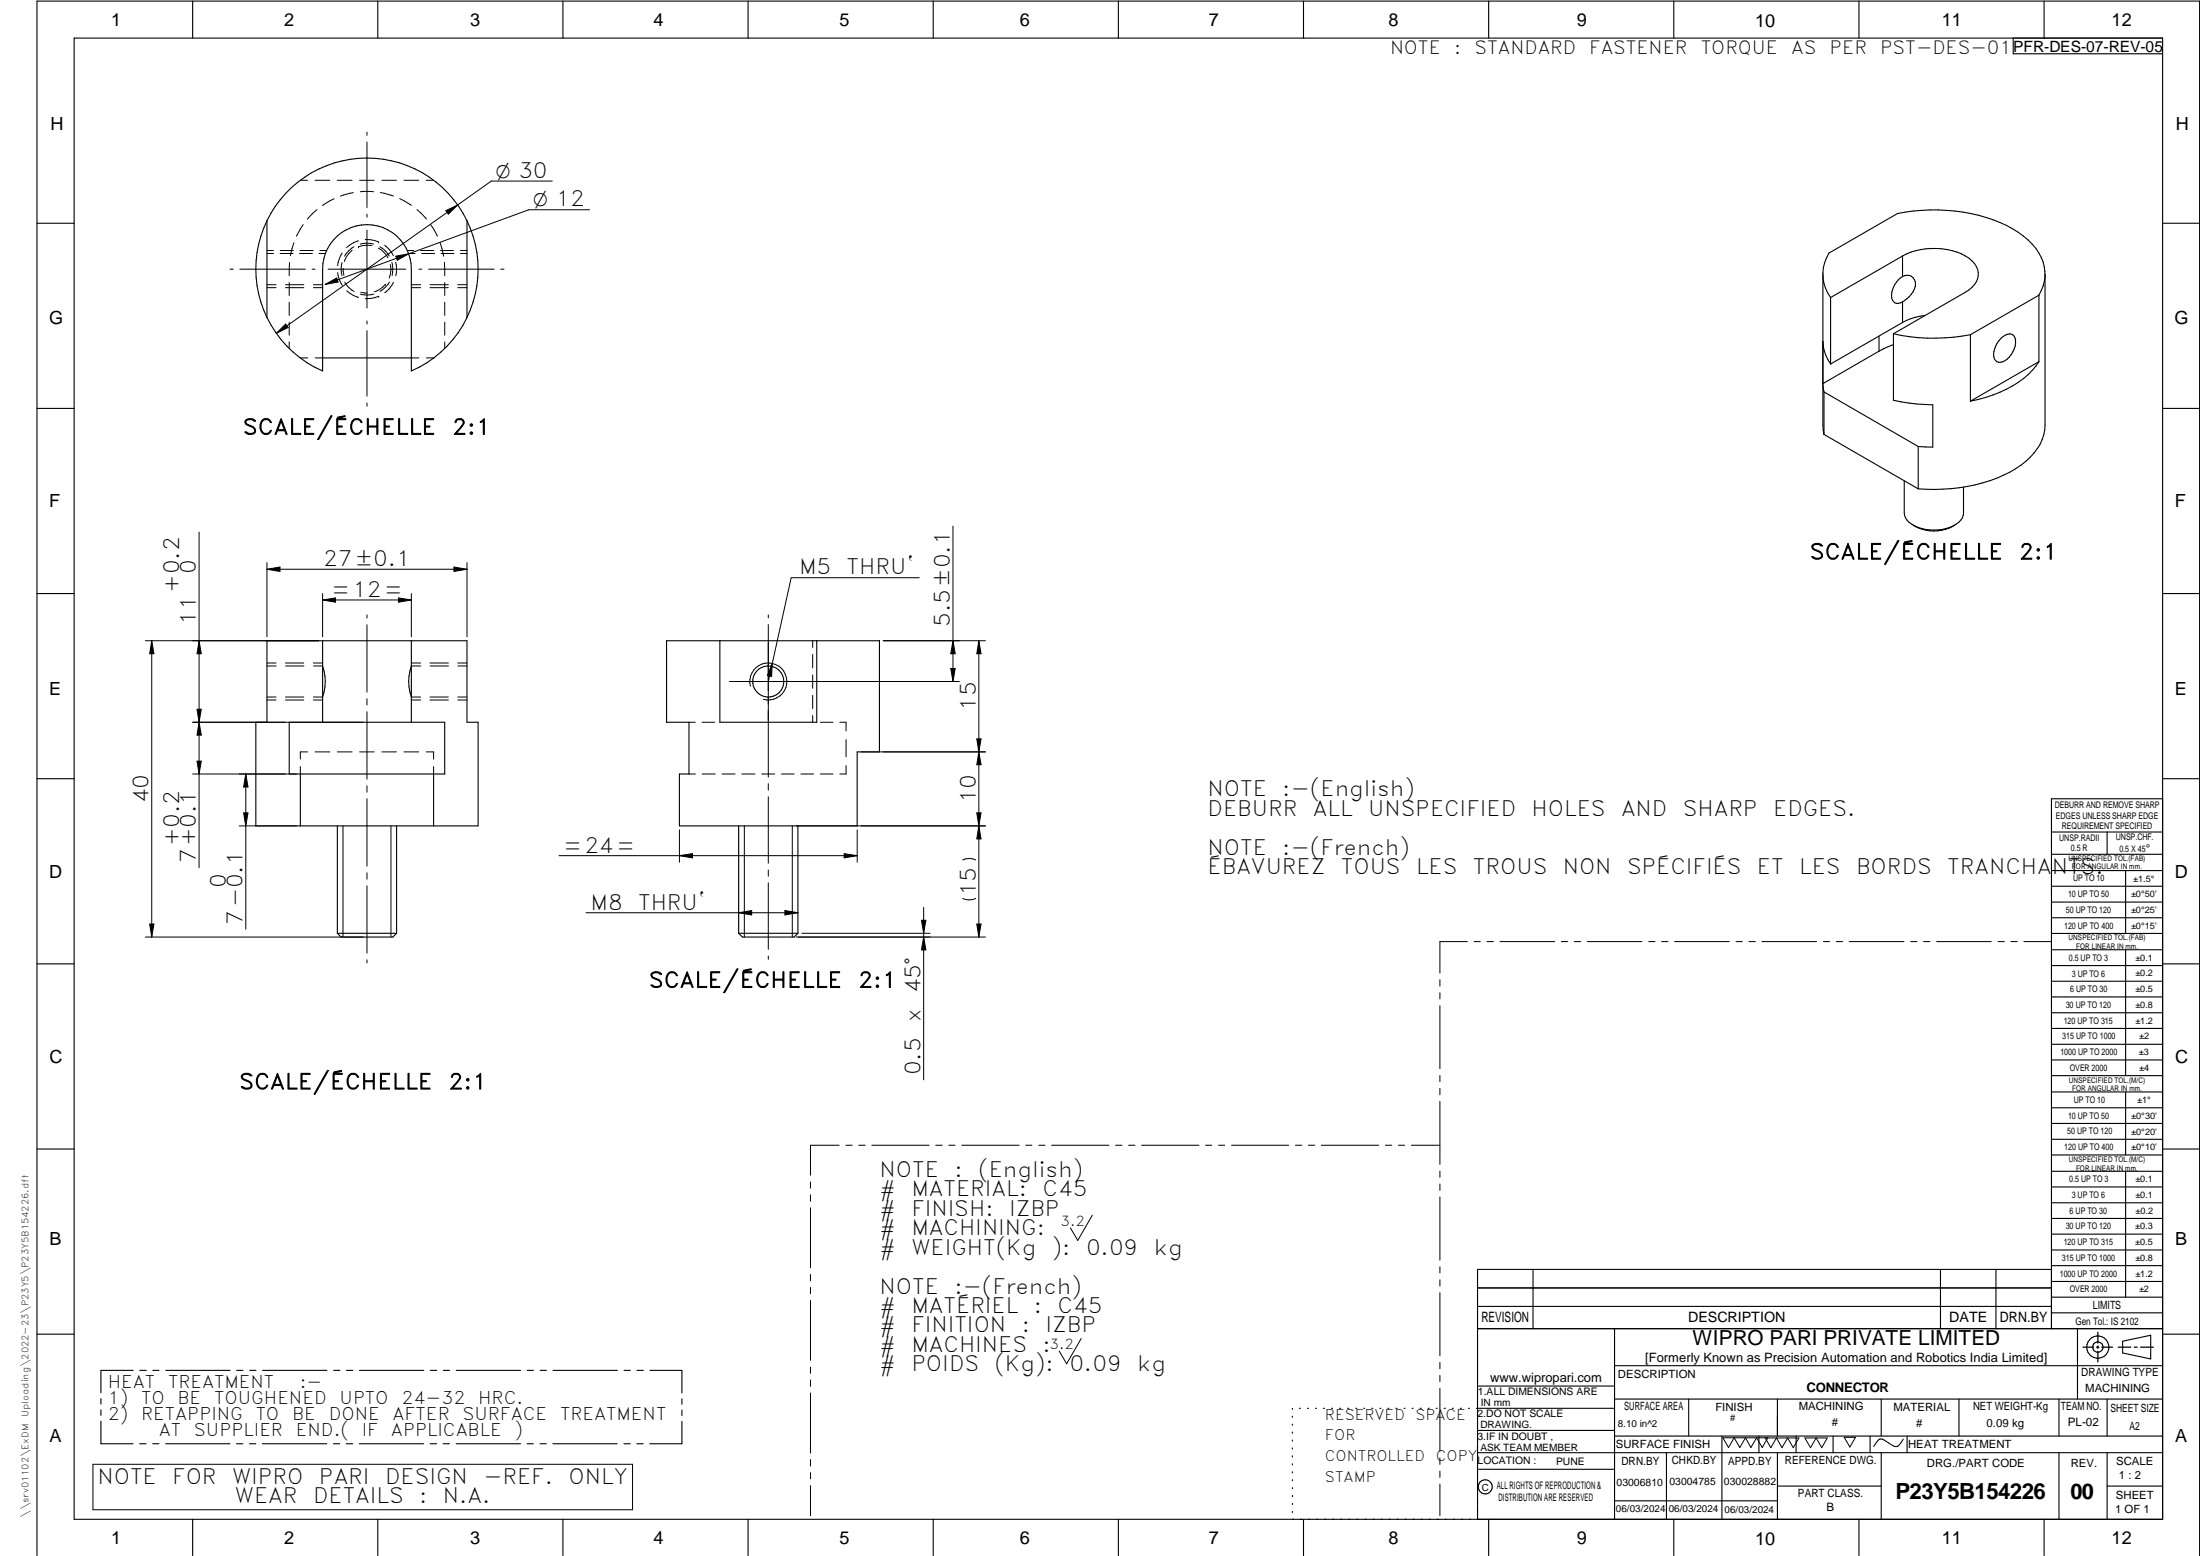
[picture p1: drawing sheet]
<svg xmlns="http://www.w3.org/2000/svg" width="594mm" height="420mm" viewBox="0 0 594 420" stroke-linecap="round" stroke-linejoin="round" font-family="sans-serif">
<g fill="none" stroke="#000" stroke-width=".3">
<path d="M20 10.3h564v400h-564zM52 .3v10M102 .3v10M152 .3v10M202 .3v10M252 .3v10M302 .3v10M352 .3v10M402 .3v10M452 .3v10M502 .3v10M543.6 10.3v4.2h40.4"/>
<path d="M552 .3v10M72.1 59.6v26.1M72.1 59.6a29.9 29.9 0 0 0 0 26.1M126.1 59.6v26.1M126.1 59.6a29.9 29.9 0 0 1 0 26.1M126.1 59.6a30 30 0 0 0-27-16.9 30 30 0 0 0-27 16.9M10 60.3h10M492.2 74v40.9l.3 2.4M513.8 69.1a18.4 18.4 0 0 1 17.9 .6 4.9 4.9 0 0 1 0 8.6l-20.4 11.8M513.8 69.1l-19.5 11.2M513.8 69.1v5.6M513.8 74.7a6 6 0 0 0-2.8 6.3 1.75 1.75 0 0 0 2.8 .5"/>
<path d="M513.8 74.7a2.39 2.39 0 0 1 2.9 .4 2.39 2.39 0 0 1 .2 3l-1.3 2-1.8 1.4M550.6 79.7v18M550.6 79.7a11.1 11.1 0 0 0-1.8-13.8 30.8 30.8 0 0 0-16.6-8.2 50 50 0 0 0-19.8 0l-18.5 10.6a10.6 10.6 0 0 0 .4 12M550.6 79.7l-18.5 10.7M552.2 74v40.9a12.8 12.8 0 0 1-5.1 9.6 37.8 37.8 0 0 1-22.4 7.6l-6.7-.1M584 60.3h10M72.1 85.7a29.7 29.7 0 0 0 15 14.5v-27.5a12 12 0 0 1 12-12 12 12 0 0 1 12 12v27.5a29.9 29.9 0 0 0 15-14.5M87.1 96.6h24M492.2 92.2a10.6 10.6 0 0 0 2.1 6.1M494.3 80.3v18M507.4 90.8v4M507.4 94.8l-15.2 8.8 .3 2.2"/>
<path d="M511.3 90.1v18l6.3 1 4.3 .2v11.4l-3.9-.1M511.3 93l-3.9 1.8M511.3 90.1a50.2 50.2 0 0 0 20.8 .3M513.8 81.5v5.6M513.8 87.1l-19.5 11.2M519.8 85.2l-1.3 .2a14.7 14.7 0 0 0-4.7 1.7M532.1 90.4v17.9M540.4 91.3a2.59 2.59 0 0 1 3.2-.8 4.4 4.4 0 0 1-.5 5.3 3.5 3.5 0 0 1-3.9 1.9 2.85 2.85 0 0 1-.6-3.6 6.5 6.5 0 0 1 1.8-2.8zM550.6 97.7l-18.5 10.6M550.6 97.7a25.1 25.1 0 0 1-14.4 9.6l-4.1 1M10 110.3h10M492.5 117.3l25.5 14.7"/>
<path d="M492.5 105.8l25.5 14.8M492.5 105.8v11.5M584 110.3h10M514.2 129.8v8.7a4.2 4.2 0 0 0 2.8 3.5 11.9 11.9 0 0 0 11.9-1 3.1 3.1 0 0 0 1.3-2.5v-7M518 120.6v11.4M516.6 141.8a10.7 10.7 0 0 0 11.3 0M10 160.3h10M72.1 173h54v22h3v28h-60v-28h3zM87.1 173v22M87.1 179.8a12.6 12.6 0 0 1 0 8.4M111.1 173v22M111.1 179.8a12.6 12.6 0 0 0 0 8.4"/>
<path d="M180 173h57.5v30h-6v20h-48v-14h2.5v-14h-6zM194.4 173v22h26.1v-22M584 160.3h10M78.1 195h42v14h-42zM10 210.3h10M81.1 209v14M117.1 209v14M584 215.7h-30v143.1M584 210.3h10M91.1 223v29M107.1 223v29M199.5 223v29"/>
<path d="M215.5 223v29M554 224.7h30M554 230.7h30M554 235.1h30M554 239.3h30M569 224.7v6M574 235.1v17M91.1 252h16M91.1 252l1 1h14l1-1M199.5 252l1 1h14l1-1M199.5 252h16M554 243.6h30"/>
<path d="M554 247.8h30M554 252.1h30M554 256.5h30M574 256.5v33.9M10 260.3h10M554 260.7h30M554 265h30M554 269.2h30M554 273.5h30M554 277.7h30M584 260.3h10M554 282h30"/>
<path d="M554 286.2h30M554 290.4h30M554 294.9h30M554 299.1h30M574 294.9v17M10 310.3h10M554 303.4h30M554 307.6h30M554 311.9h30M554 316.3h30M574 316.3v34M584 310.3h10"/>
<path d="M554 320.5h30M554 324.8h30M554 329h30M554 333.2h30M554 337.5h30M399 358.8h185M399 352.8h155M399 347.8h155M414 342.8v16M436 358.8v51.5M524 342.8v16M539 342.8v16"/>
<path d="M554 341.8h30M554 346h30M554 350.3h30M554 354.5h30M554 342.8h-155v67.5M561 358.8v19M10 360.3h10M27.3 377.7v1.4M36 370h-8.7v6.1M37.8 370h1.7M41.3 370h1.7M44.8 370h17.3"/>
<path d="M63.9 370h1.7M67.4 370h1.7M70.9 370h17.4M90.1 370h1.7M93.5 370h1.8M97.1 370h17.3M116.2 370h1.7M119.7 370h1.7M123.2 370h17.4M142.4 370h1.7M145.9 370h1.7M149.3 370h17.4"/>
<path d="M168.5 370h1.7M172 370h1.7M175.5 370h8.6v6.1M184.1 377.7v1.5M399 374.3h37M436 368.8h148M436 377.8h148M456 377.8v10M480 377.8v10M508 377.8v10M529 377.8v10M556 377.8v10"/>
<path d="M569 377.8v10M573.2 362.2l7.6-1.6v6.3l-7.6-1.6zM584 360.3h10M27.3 380.7v1.5M27.3 383.8v6h8.6M37.7 389.8h1.7M41.2 389.8h1.7M44.7 389.8h17.4M63.9 389.8h1.7M67.4 389.8h1.7M70.9 389.8h17.3M90 389.8h1.7"/>
<path d="M93.5 389.8h1.7M97 389.8h17.4M116.2 389.8h1.7M119.7 389.8h1.7M123.2 389.8h17.3M142.3 389.8h1.7M145.8 389.8h1.7M149.3 389.8h17.4M168.5 389.8h1.7M172 389.8h1.7M184.1 383.8v6h-8.6M184.1 380.7v1.5"/>
<path d="M349 380.3v.3M349 382.4v.3M349 384.6v.3M349 386.7v.3M349 388.8v.3M349 391v.3M349 393.1v.3M349 395.3v.3M349 397.4v.3M349 399.5v.3M350.9 380.3h.2M353.1 380.3h.2"/>
<path d="M355.2 380.3h.3M357.4 380.3h.3M359.6 380.3h.3M361.7 380.3h.3M363.9 380.3h.3M366.1 380.3h.3M368.3 380.3h.2M370.4 380.3h.3M372.6 380.3h.3M374.8 380.3h.3M376.9 380.3h.4M379.1 380.3h.3"/>
<path d="M381.3 380.3h.3M383.4 380.3h.4M385.6 380.3h.3M387.8 380.3h.3M390 380.3h.3M392.2 380.3h.3M394.3 380.3h.3M396.5 380.3h.3M398.7 380.3h37.3M399 386.2h37M399 396.7h37M436 387.8h148"/>
<path d="M450 392.3v18M465 387.8v22.5M475 387.8v4.5M480 392.3v18M485 387.8v4.5M495 387.8v4.5M505 387.8v4.5M508 392.3v18M515 387.8v4.5M556 392.3v18M569 392.3v18M584 392.3h-185"/>
<path d="M52 410.3v9.7M102 410.3v9.7M152 410.3v9.7M202 410.3v9.7M252 410.3v9.7M302 410.3v9.7M349 401.7v.3M349 403.8v.4M349 406v.3M349 408.1v.3M352 410.3v9.7M402 410.3v9.7"/>
<path d="M436 405.3h44M452 410.3v9.7M480 401.3h28M502 410.3v9.7M552 410.3v9.7M569 401.3h15M10 420v-419.7h584v419.7"/>
<circle cx="207.5" cy="184" r="4.2"/>
<circle cx="566.5" cy="363.8" r="2.99"/>
<circle cx="566.5" cy="363.7" r="1.41"/>
<circle cx="401.1" cy="401.5" r="1.9"/>
</g>
<path d="M566.5 359.7v3M562.5 363.8h2.9M566.1 363.8h.7M566.5 363.4v.7M566.5 364.9v2.8M567.6 363.8h2.9M572 363.8h3.4M576.3 363.8h.8M578 363.8h3.5" fill="none" stroke="#000" stroke-width=".34"/>
<g fill="none" stroke="#000" stroke-width=".27">
<path d="M99.1 35.7v.8M99.1 38.4v17.6M81.1 48.7h2M85.1 48.7h4M85.6 56.6l-2.6 2.6M90.2 53.7l-3.1 1.8M91.1 48.7h4M95.4 52l-3.5 1M97.1 48.7h3.9M99.1 57.8v.9M100.9 51.8h-3.6M102.7 52l3.5 .9"/>
<path d="M103.1 48.7h4M107.9 53.6l3.2 1.9M109.1 48.7h4M112.6 56.6l2.5 2.5M115.1 48.7h2M120.4 56.9l3.2-1.6-2.5 2.5zM149.1 48.9h-16.4l-58.1 41.1M159.2 56.6h-16.4l-32.4 11.9M62.1 72.7h.9M64.8 72.7h17.7M72.1 67.6h1.7M72.1 77.7h2.4"/>
<path d="M72.1 68.5h1.8M72.1 76.9h2.4M75.6 68.5h3.5M75.7 67.6h3.5M77.1 77.7h4.9M77.1 76.9h4.9M78.1 76.3v3.5M78.2 70.9l-.1 3.6M79.4 65.5l-1 3.5M80.9 68.5h3.5M81 67.6h3.6M81.9 60.7l-1.8 3.1"/>
<path d="M84.3 72.7h.8M84.6 77.7h2.5M84.6 76.9h2.5M86.1 68.5h1.7M86.4 67.6h1.8M87.8 76.8l3.1-1.7 .4 1.1zM88.6 72.7h21M91.2 73.6a7.5 7.5 0 0 0 1.2 3.4M92.4 70.9a6.3 6.3 0 0 0 0 3.6M92.4 68.3a7.7 7.7 0 0 0-1.2 3.5M92.7 72.5l.2 1.8M93.1 76.2a6.4 6.4 0 0 0 2.5 2.5"/>
<path d="M93.6 78.5a7.3 7.3 0 0 0 3.2 1.8M95.1 67.6a6.1 6.1 0 0 0-2.1 3M95.6 66.6a6.9 6.9 0 0 0-2.6 2.6M96.8 65a7.6 7.6 0 0 0-3.2 1.8M96.8 66.6h.1M97.3 65.9a6.5 6.5 0 0 1 3.6 0M97.3 79.4a6.5 6.5 0 0 0 3.6 0M97.4 78.9l1.8 .2M98.6 64.7a8.1 8.1 0 0 1 3.6 .6M99.1 62.1v21.1M100.4 66.3a6.4 6.4 0 0 0-3.6 .3M102.2 67a6.3 6.3 0 0 1 2.6 2.6"/>
<path d="M102.2 65.3h.1M102.6 66.6a6.4 6.4 0 0 1 2.5 2.5M103.9 66.3a7.1 7.1 0 0 1 2.3 2.7M104.1 76.8a6 6 0 0 1-3 2M104.1 76.8h.1M105.1 76.2a6.9 6.9 0 0 1-2.5 2.5M105.4 71.4a5.7 5.7 0 0 1-.3 3.7M105.8 70.9a6.9 6.9 0 0 1 .1 3.5M106.2 76.2a6.8 6.8 0 0 1-2.3 2.8M106.8 70.8a7.2 7.2 0 0 1 .1 3.7M106.9 69.2l3.5-.7-3.1 1.8zM110 67.6h1.8"/>
<path d="M110.4 68.5h1.7M110.4 68.5l-22.6 8.3M111.1 76.9h2.5M111.1 77.7h2.5M113.1 72.7h.8M113.6 67.6h3.5M113.9 68.5h3.4M115.7 72.7h17.7M116.1 76.9h5M116.1 77.7h5M116.3 60.6l1.8 3.2M118.8 65.5l1 3.4"/>
<path d="M118.9 67.6h3.6M119.1 68.5h3.5M119.8 68.9h.1M120 70.8l.1 3.7M120.1 76.3v3.5M123.6 76.9h2.5M123.6 77.7h2.5M124.3 67.6h1.8M124.4 68.5h1.7M135.2 72.7h.9M74.6 90l2.5-2.5 .7 .9zM78.1 81.6v3.6"/>
<path d="M78.1 87v3.5M78.1 92.3v1.8M81.1 96.6h2M85.1 96.6h2M99.1 86.7v.8M99.1 89.3v17.7M102.2 80a8.1 8.1 0 0 1-3.5 .6M102.3 80h.1M111.1 96.6h2M115.1 96.6h2M120.1 81.6v3.6M120.1 87v3.5"/>
<path d="M120.1 92.3v1.8M99.1 108.8v.9M53.8 143.7v90.6M72.1 153.7l3.5-.6v1.2zM72.1 151.9v20.1M72.1 153.7h54M122.6 153.1l3.5 .6-3.5 .6zM126.1 151.9v20.1M248.2 156h-34.6l-6.1 28M257.3 142.1v41.9M39.2 173h46.9M41 173v80"/>
<path d="M41 173l.6 3.5h-1.2zM53.8 173l.5 3.5h-1.1zM72.1 179.8h2.5M72.1 179h2.4M77.1 179h4.9M77.1 179.8h5M84.6 179h2.5M84.7 179.8h2.4M87.1 160.3v11.7M87.1 162h24M87.1 162l3.5-.5v1.1zM99.1 166v.9"/>
<path d="M99.1 168.7v18.2M107.6 161.5l3.5 .5-3.5 .6zM111.1 179h2.5M111.1 160.3v11.7M111.1 179.8h2.5M116.1 179h5M116.2 179.8h4.9M123.6 179h2.5M123.6 179.8h2.5M207.5 166v.8M207.5 168.7v41.1M208.5 179.2l-.1 3.5-1.2-.3z"/>
<path d="M219.4 173v1.8M219.4 176.7v3.6M238.5 173h27.6M257.3 173l.6 3.5h-1.2zM264.3 173l.6 3.5h-1.1zM264.3 173v80M52 195h46M53.2 191.5h1.1l-.5 3.5zM53.8 195l.5 3.5h-1.1zM72.1 188.2h2.4M72.1 189h2.4M77.1 188.2h4.9"/>
<path d="M77.1 189h4.9M84.6 188.2h2.5M84.6 189h2.5M99.1 188.7v1.7M99.1 192.2v18.2M111.1 188.2h2.5M111.1 189h2.5M116.1 188.2h5M116.1 189h5M123.6 188.2h2.5M123.6 189h2.5M186 195h1.7"/>
<path d="M189.6 195h3.4M197 184h62.1M202.6 185.3a5 5 0 0 1 4.5-6.3 5 5 0 0 1 5.4 5.5 5 5 0 0 1-6.3 4.3M219.4 182.2v3.6M219.4 187.7v3.6M219.4 193.2v1.8M221.5 195h3.5M226.8 195h1.7v2.4M228.5 199.7v4.6M256.7 180.5h1.2l-.6 3.5zM263.8 199.5h1.1l-.6 3.5zM52 209h28"/>
<path d="M53.2 205.5h1.1l-.5 3.5zM65.8 219.5h1.2l-.6 3.5zM66.4 209v41.9M66.4 209l.6 3.5h-1.2zM81.1 207v2M83.1 203h-2v2M85.1 203h4M91.1 203h4M97.1 203h3.9M99.1 212.2v1.7M99.1 215.7v18.2M103.1 203h4"/>
<path d="M109.1 203h4M115.1 203h2v2M117.1 207v2M186 209h1.8M189.6 209h3.6M195 209h3.5M200.3 209h3.6M205.7 209h3.5M207.5 211.6v1.8M207.5 215.1v18M211 209h3.5M216.3 209h3.4"/>
<path d="M221.5 209h3.5M228.5 206.7v2.3h-1.7M232.5 203h33.6M263.8 219.5h1.1l-.6 3.5zM264.3 203l.6 3.5h-1.1zM64.6 223h15.4M92.6 223v30M99.1 235.7v1.7M99.1 239.2v18.2M105.6 223v30M151 231.1h80.5M183.5 224.1v8.7"/>
<path d="M183.5 231.1l3.5-.6v1.1zM201 223v30M207.5 234.9v1.7M207.5 238.4v17.9M213.9 223v30M215 223h51.1M228 230.5l3.5 .6-3.5 .5zM231.5 224.1v8.7M263.5 232.2a4.2 4.2 0 0 0-3.5 0M264.3 223l.6 3.5h-1.1zM39.2 253h58.8M40.4 249.5h1.2l-.6 3.5z"/>
<path d="M99.1 259.2v.8M158.2 246.5h57.3M199.5 246.5l3.5-.6v1.2zM207.5 258.1v.9M212 245.9l3.5 .6-3.5 .6zM215 253h51.1M216.5 252h34.7M248.8 248.5h1.2l-.6 3.5zM249.4 253l.6 3.5h-1.2zM249.4 245v46.6M263.5 242.6a4.2 4.2 0 0 1-3.5 0M263.8 249.5h1.1l-.6 3.5z"/>
<path d="M396.2 254.3h-7.4v8.5M398.1 254.3h1.6M401.5 254.3h1.8M405 254.3h14.8M421.6 254.3h1.7M425.1 254.3h1.7M428.6 254.3h14.8M445.2 254.3h1.7M448.7 254.3h1.7M452.2 254.3h14.8M468.8 254.3h1.7M472.3 254.3h1.7"/>
<path d="M475.8 254.3h14.8M492.4 254.3h1.7M495.8 254.3h1.8M499.4 254.3h14.7M516 254.3h1.6M519.4 254.3h1.8M522.9 254.3h14.8M539.5 254.3h1.7M543 254.3h1.7M546.5 254.3h7.4M388.8 264.5v1.8M388.8 268.1v1.6"/>
<path d="M388.8 271.6v17M388.8 290.4v1.7M388.8 293.9v1.7M388.8 297.4v17M218.9 319.2v1.6M226.6 309.2h-7.7v8.1M228.4 309.2h1.7M231.9 309.2h1.7M235.4 309.2h15.5M252.7 309.2h1.7M256.2 309.2h1.7M259.7 309.2h15.5"/>
<path d="M277 309.2h1.7M280.5 309.2h1.7M284 309.2h15.5M301.2 309.2h1.8M304.8 309.2h1.7M308.3 309.2h15.5M325.5 309.2h1.7M329.1 309.2h1.6M332.6 309.2h15.4M349.8 309.2h1.7M353.3 309.2h1.7M356.8 309.2h15.5"/>
<path d="M374.1 309.2h1.7M377.6 309.2h1.7M381.1 309.2h7.7M388.8 316.2v1.7M388.8 319.7v1.7M218.9 322.6v1.8M218.9 326.1v16.2M295 328.1l-4 6.8-2-3.3M388.8 323.2v17.1M218.9 344.1v1.8M218.9 347.6v1.7M218.9 351.2v16.1"/>
<path d="M388.8 342.1v1.6M388.8 345.6v1.7M388.8 349v17.1M218.9 369.1v1.7M218.9 372.6v1.8M218.9 376.1v16.2M292 361.4l-4 6.9-2-3.5M388.8 367.9v1.7M388.8 371.4v1.7M388.8 374.9v17M25.1 395.4h145.7v12.3h-145.7zM218.9 394.1v1.8"/>
<path d="M218.9 397.6v1.7M388.8 393.7v1.7M388.8 397.2v1.7M465.2 388.2h12.2l-1.5 2.7-1.6-2.7-1.5 2.7-1.5-2.7-1.5 2.7-1.5-2.7-1.5 2.7zM476.7 388.3h9.1l-1.6 2.6-1.5-2.6-1.5 2.6-1.5-2.6-1.5 2.6zM487.4 388.3h6l-1.5 2.6-1.5-2.6-1.5 2.6zM498 388.1h3.1l-1.6 2.6zM514 388.6l-1.1 1.5a1.2 1.2 0 0 1-1.8 .3l-1.8-1.2a1.55 1.55 0 0 0-1.6-.6 1.55 1.55 0 0 0-1.2 1.1l-.5 .9M218.9 401.2v8.1M388.8 400.7v8.6"/>
</g>
<g fill="#000">
<path d="M120.4 56.9l3.2-1.6-2.5 2.5zM87.8 76.8l3.1-1.7 .4 1.1zM106.9 69.2l3.5-.7-3.1 1.8zM77.1 87.5l.7 .9-3.2 1.6zM72.1 153.7l3.5-.6v1.2zM122.6 153.1l3.5 .6-3.5 .6zM41 173l.6 3.5h-1.2zM53.8 173l.5 3.5h-1.1zM87.1 162l3.5-.5v1.1zM107.6 161.5l3.5 .5-3.5 .6zM257.3 173l.6 3.5h-1.2zM264.3 173l.6 3.5h-1.1z"/>
<path d="M53.8 195l.5 3.5h-1.1zM53.2 191.5h1.1l-.5 3.5zM208.5 179.2l-.1 3.5-1.2-.3zM256.7 180.5h1.2l-.6 3.5zM263.8 199.5h1.1l-.6 3.5zM53.2 205.5h1.1l-.5 3.5zM66.4 209l.6 3.5h-1.2zM65.8 219.5h1.2l-.6 3.5zM264.3 203l.6 3.5h-1.1zM263.8 219.5h1.1l-.6 3.5zM183.5 231.1l3.5-.6v1.1zM228 230.5l3.5 .6-3.5 .5z"/>
<path d="M264.3 223l.6 3.5h-1.1zM40.4 249.5h1.2l-.6 3.5zM199.5 246.5l3.5-.6v1.2zM212 245.9l3.5 .6-3.5 .6zM249.4 253l.6 3.5h-1.2zM248.8 248.5h1.2l-.6 3.5zM263.8 249.5h1.1l-.6 3.5z"/>
</g>
<text font-size="6" x="511.8" y="404.8">P23Y5B154226</text>
<text font-size="5.9" x="559.1" y="404.7">00</text>
<g font-size="5.7">
<text x="65.6" y="117.3">SCALE/ÉCHELLE</text>
<text x="122.1" y="117.3">2:1</text>
<text x="52.9" y="155.1" transform="rotate(-90 52.9 155.1)">0</text>
<text x="87.2" y="152.8">27±0.1</text>
<text x="215.8" y="155.1">M5</text>
<text x="228.6" y="155.1">THRU`</text>
<text x="488.7" y="151">SCALE/ÉCHELLE</text>
<text x="545.2" y="151">2:1</text>
<text x="48.3" y="160.1" transform="rotate(-90 48.3 160.1)">+0.2</text>
<text x="89.5" y="161.2">=12=</text>
<text x="52.9" y="168.7" transform="rotate(-90 52.9 168.7)">11</text>
<text x="256.4" y="169.3" transform="rotate(-90 256.4 169.3)">5.5±0.1</text>
<text x="263.5" y="192" transform="rotate(-90 263.5 192)">15</text>
<text x="326.1" y="215">NOTE</text>
<text x="346.3" y="215">:-(English)</text>
<text x="40.1" y="217" transform="rotate(-90 40.1 217)">40</text>
<text x="263.5" y="217" transform="rotate(-90 263.5 217)">10</text>
<text x="326.1" y="220.3">DEBURR</text>
<text x="354.5" y="220.3">ALL</text>
<text x="369.4" y="220.3">UNSPECIFIED</text>
<text x="413.6" y="220.3">HOLES</text>
<text x="437.7" y="220.3">AND</text>
<text x="454.4" y="220.3">SHARP</text>
<text x="478.8" y="220.3">EDGES.</text>
<text x="48.3" y="228.4" transform="rotate(-90 48.3 228.4)">+0.2</text>
<text x="52.9" y="233.1" transform="rotate(-90 52.9 233.1)">7+0.1</text>
<text x="152.2" y="230.2">=24=</text>
<text x="326.1" y="230.8">NOTE</text>
<text x="346.3" y="230.8">:-(French)</text>
<text x="61" y="239.9" transform="rotate(-90 61 239.9)">0</text>
<text x="326.1" y="236">ÉBAVUREZ</text>
<text x="362.1" y="236">TOUS</text>
<text x="382.4" y="236">LES</text>
<text x="397.7" y="236">TROUS</text>
<text x="422" y="236">NON</text>
<text x="439.4" y="236">SPÉCIFIÉS</text>
<text x="474.4" y="236">ET</text>
<text x="485.8" y="236">LES</text>
<text x="501.2" y="236">BORDS</text>
<text x="525.8" y="236">TRANCHANTS.</text>
<text x="159.5" y="245.6">M8</text>
<text x="172.3" y="245.6">THRU`</text>
<text x="263.5" y="242" transform="rotate(-90 263.5 242)">15</text>
<text x="65.5" y="249.7" transform="rotate(-90 65.5 249.7)">7-0.1</text>
<text x="175.2" y="266.7">SCALE/ÉCHELLE</text>
<text x="231.7" y="266.7">2:1</text>
<text x="248.5" y="268.2" transform="rotate(-90 248.5 268.2)">45°</text>
<text x="248.5" y="276" transform="rotate(-90 248.5 276)">x</text>
<text x="248.5" y="290.4" transform="rotate(-90 248.5 290.4)">0.5</text>
<text x="64.6" y="294.1">SCALE/ÉCHELLE</text>
<text x="121.1" y="294.1">2:1</text>
<text x="237.5" y="317.8">NOTE</text>
<text x="257.7" y="317.8">:</text>
<text x="264.1" y="317.8">(English)</text>
<text x="237.5" y="323">#</text>
<text x="246.1" y="323">MATERIAL:</text>
<text x="281.5" y="323">C45</text>
<text x="237.5" y="328.3">#</text>
<text x="246.1" y="328.3">FINISH:</text>
<text x="272.5" y="328.3">IZBP</text>
<text x="237.5" y="333.5">#</text>
<text x="246.1" y="333.5">MACHINING:</text>
<text x="237.5" y="338.8">#</text>
<text x="246.1" y="338.8">WEIGHT(Kg</text>
<text x="284" y="338.8">):</text>
<text x="293.3" y="338.8">0.09</text>
<text x="311.6" y="338.8">kg</text>
<text x="237.5" y="349.3">NOTE</text>
<text x="257.7" y="349.3">:-(French)</text>
<text x="237.5" y="354.5">#</text>
<text x="237.5" y="359.8">#</text>
<text x="246.1" y="354.5">MATÉRIEL</text>
<text x="246.1" y="359.8">FINITION</text>
<text x="275.9" y="359.8">:</text>
<text x="279.2" y="354.5">:</text>
<text x="282.3" y="359.8">IZBP</text>
<text x="285.6" y="354.5">C45</text>
<text x="237.5" y="365">#</text>
<text x="246.1" y="365">MACHINES</text>
<text x="281.5" y="365">:</text>
<text x="237.5" y="370.3">#</text>
<text x="246.1" y="370.3">POIDS</text>
<text x="268.5" y="370.3">(Kg):</text>
<text x="288.8" y="370.3">0.09</text>
<text x="307.1" y="370.3">kg</text>
<text x="26.3" y="400.6">NOTE</text>
<text x="46.5" y="400.6">FOR</text>
<text x="62.7" y="400.6">WIPRO</text>
<text x="86.1" y="400.6">PARI</text>
<text x="104" y="400.6">DESIGN</text>
<text x="130.5" y="400.6">-REF.</text>
<text x="153.5" y="400.6">ONLY</text>
<text x="63.4" y="405.9">WEAR</text>
<text x="84.5" y="405.9">DETAILS</text>
<text x="113.2" y="405.9">:</text>
<text x="119.6" y="405.9">N.A.</text>
</g>
<text font-size="5.6" x="457" y="363.2">WIPRO PARI PRIVATE LIMITED</text>
<g font-size="5.4">
<text x="133.9" y="48">O 30</text>
<text x="144" y="55.8">O 12</text>
</g>
<g font-size="4.9">
<text x="30" y="6.9">1</text>
<text x="76.7" y="6.9">2</text>
<text x="127" y="6.9">3</text>
<text x="176.5" y="6.9">4</text>
<text x="226.7" y="6.9">5</text>
<text x="275.4" y="6.9">6</text>
<text x="326.4" y="6.9">7</text>
<text x="375" y="6.9">8</text>
<text x="425.8" y="6.9">9</text>
<text x="473.9" y="7.3">10</text>
<text x="524.3" y="6.9">11</text>
<text x="570.2" y="6.9">12</text>
<text x="375.4" y="14.5">NOTE</text>
<text x="392.7" y="14.5">:</text>
<text x="398.2" y="14.5">STANDARD</text>
<text x="429.2" y="14.5">FASTENER</text>
<text x="459.2" y="14.5">TORQUE</text>
<text x="483.7" y="14.5">AS</text>
<text x="494.1" y="14.5">PER</text>
<text x="507.7" y="14.5">PST-DES-01</text>
<text x="13.6" y="35.1">H</text>
<text x="587.6" y="35.1">H</text>
<text x="13.2" y="87.5">G</text>
<text x="587.2" y="87.5">G</text>
<text x="13.2" y="137">F</text>
<text x="587.2" y="137">F</text>
<text x="13.2" y="187.6">E</text>
<text x="587.2" y="187.6">E</text>
<text x="13.2" y="237">D</text>
<text x="587.2" y="237">D</text>
<text x="13.4" y="287.1">C</text>
<text x="587.4" y="287.1">C</text>
<text x="13.4" y="336.2">B</text>
<text x="587.4" y="336.2">B</text>
<text x="13.4" y="389.3">A</text>
<text x="587.4" y="389.3">A</text>
<text x="30" y="416.9">1</text>
<text x="76.7" y="416.9">2</text>
<text x="127" y="416.9">3</text>
<text x="176.5" y="416.9">4</text>
<text x="226.7" y="416.9">5</text>
<text x="275.4" y="416.9">6</text>
<text x="326.4" y="416.9">7</text>
<text x="375" y="416.9">8</text>
<text x="425.8" y="416.9">9</text>
<text x="473.9" y="417.3">10</text>
<text x="524.3" y="416.9">11</text>
<text x="570.2" y="416.9">12</text>
</g>
<g font-size="4.7">
<text x="29.1" y="374.8">HEAT</text>
<text x="45.4" y="374.8">TREATMENT</text>
<text x="81" y="374.8">:-</text>
<text x="29.1" y="379.1">1)</text>
<text x="29.1" y="383.4">2)</text>
<text x="38.1" y="383.4">RETAPPING</text>
<text x="38.1" y="379.1">TO</text>
<text x="47.9" y="379.1">BE</text>
<text x="57.8" y="379.1">TOUGHENED</text>
<text x="69.1" y="383.4">TO</text>
<text x="78.9" y="383.4">BE</text>
<text x="88.8" y="383.4">DONE</text>
<text x="91.7" y="379.1">UPTO</text>
<text x="106" y="383.4">AFTER</text>
<text x="108.4" y="379.1">24-32</text>
<text x="124.9" y="383.4">SURFACE</text>
<text x="129.1" y="379.1">HRC.</text>
<text x="151.3" y="383.4">TREATMENT</text>
<text x="42.9" y="387.7">AT</text>
<text x="52.4" y="387.7">SUPPLIER</text>
<text x="79.9" y="387.7">END.(</text>
<text x="97.7" y="387.7">IF</text>
<text x="105.6" y="387.7">APPLICABLE</text>
<text x="138.9" y="387.7">)</text>
</g>
<text font-size="4.2" x="543.6" y="14">PFR-DES-07-REV-05</text>
<g font-size="3.9">
<text x="400" y="357.1">REVISION</text>
<text x="455.9" y="357.1">DESCRIPTION</text>
<text x="526.4" y="357.1">DATE</text>
<text x="540" y="357.1">DRN.BY</text>
<text x="357.8" y="383.3">RESERVED</text>
<text x="382.3" y="383.3">SPACE</text>
<text x="357.8" y="388.9">FOR</text>
<text x="357.8" y="394.5">CONTROLLED</text>
<text x="387.8" y="394.5">COPY</text>
<text x="357.8" y="400">STAMP</text>
</g>
<g font-size="3.7">
<text x="286.4" y="331">3.2</text>
<text x="283.4" y="364.3">3.2</text>
</g>
<text font-size="3.6" x="487.8" y="375.8">CONNECTOR</text>
<g font-size="3.5">
<text x="444.3" y="367.7">[Formerly Known as Precision Automation and Robotics India Limited]</text>
<text x="402.4" y="373.3">www.wipropari.com</text>
</g>
<g font-size="3.1">
<text x="565.1" y="353.5">LIMITS</text>
<text x="562" y="371.7">DRAWING TYPE</text>
<text x="436.9" y="372.1">DESCRIPTION</text>
<text x="563.1" y="375.9">MACHINING</text>
<text x="438.6" y="380.8">SURFACE AREA</text>
<text x="463.2" y="380.9">FINISH</text>
<text x="485.7" y="380.8">MACHINING</text>
<text x="511.3" y="380.9">MATERIAL</text>
<text x="532.8" y="380.7">NET WEIGHT-Kg</text>
<text x="556.5" y="380.7">TEAM NO.</text>
<text x="569.9" y="381.2">SHEET SIZE</text>
<text x="494.6" y="385.1">#</text>
<text x="517.4" y="385.3">#</text>
<text x="536.4" y="385.3">0.09 kg</text>
<text x="558.4" y="385.1">PL-02</text>
<text x="575" y="386.1">A2</text>
<text x="436.3" y="391">SURFACE FINISH</text>
<text x="437.8" y="395.5">DRN.BY</text>
<text x="451.4" y="395.4">CHKD.BY</text>
<text x="466.6" y="395.5">APPD.BY</text>
<text x="482" y="395.4">REFERENCE DWG.</text>
<text x="515.3" y="391.1">HEAT TREATMENT</text>
<text x="571.4" y="395.6">SCALE</text>
<text x="520.4" y="396.2">DRG./PART CODE</text>
<text x="559.2" y="396.1">REV.</text>
<text x="572.2" y="399.5">1 : 2</text>
<text x="485.5" y="404.3">PART CLASS.</text>
<text x="493.2" y="407.9">B</text>
<text x="571.4" y="404.7">SHEET</text>
<text x="571.2" y="408.4">1 OF 1</text>
</g>
<text font-size="3" x="579.5" y="230.1">°</text>
<g font-size="2.8">
<text x="560.4" y="357.7">Gen Tol.: IS 2102</text>
<text x="399.1" y="376.6">1.ALL DIMENSIONS ARE</text>
<text x="399" y="382.7">2.DO NOT SCALE</text>
<text x="399" y="388.7">3.IF IN DOUBT ,</text>
<text x="399" y="395.4">LOCATION :</text>
<text x="420.2" y="395.6">PUNE</text>
<text x="404.2" y="402">ALL RIGHTS OF REPRODUCTION &amp;</text>
<text x="436.5" y="401.2">03006810</text>
<text x="450.8" y="400.9">03004785</text>
<text x="465.5" y="401">030028882</text>
<text x="404.7" y="405.4">DISTRIBUTION ARE RESERVED</text>
</g>
<g font-size="2.7">
<text x="399.9" y="379.7">IN mm</text>
<text x="399.7" y="385.7">DRAWING.</text>
<text x="436.9" y="385.4">8.10 in^2</text>
<text x="399.7" y="391.8">ASK TEAM MEMBER</text>
<text x="400.1" y="402.5">C</text>
<text x="436.4" y="408.3">06/03/2024</text>
<text x="450.6" y="408.4">06/03/2024</text>
<text x="465.7" y="408.5">06/03/2024</text>
</g>
<g font-size="2.5">
<text x="554.9" y="218.3">DEBURR AND REMOVE SHARP</text>
<text x="555.2" y="221">EDGES UNLESS SHARP EDGE</text>
<text x="556.1" y="227.1">UNSP.RADII</text>
<text x="556.8" y="223.8">REQUIREMENT SPECIFIED</text>
<text x="571.4" y="226.9">UNSP.CHF.</text>
<text x="559.2" y="229.9">0.5 R</text>
<text x="572.3" y="230.1">0.5 X 45</text>
<text x="559.8" y="238">UP TO 10</text>
<text x="576.1" y="238.1">±1.5°</text>
<text x="558.5" y="242.2">10 UP TO 50</text>
<text x="575.5" y="242.3">±0°50'</text>
<text x="557.4" y="250.7">120 UP TO 400</text>
<text x="557.9" y="246.5">50 UP TO 120</text>
<text x="575.5" y="250.7">±0°15'</text>
<text x="575.5" y="246.5">±0°25'</text>
<text x="558.7" y="259.4">0.5 UP TO 3</text>
<text x="559.5" y="263.7">3 UP TO 6</text>
<text x="576.6" y="263.6">±0.2</text>
<text x="576.6" y="259.4">±0.1</text>
<text x="559" y="267.9">6 UP TO 30</text>
<text x="576.6" y="267.9">±0.5</text>
<text x="557.8" y="272.2">30 UP TO 120</text>
<text x="576.6" y="272.2">±0.8</text>
<text x="556.9" y="280.7">315 UP TO 1000</text>
<text x="557.3" y="276.4">120 UP TO 315</text>
<text x="576.6" y="276.4">±1.2</text>
<text x="577.7" y="280.7">±2</text>
<text x="556.4" y="284.9">1000 UP TO 2000</text>
<text x="577.6" y="284.9">±3</text>
<text x="558.9" y="289.2">OVER 2000</text>
<text x="577.7" y="289.3">±4</text>
<text x="560" y="297.9">UP TO 10</text>
<text x="577.1" y="297.9">±1°</text>
<text x="558.5" y="302.1">10 UP TO 50</text>
<text x="575.5" y="302.1">±0°30'</text>
<text x="557.4" y="310.6">120 UP TO 400</text>
<text x="558.2" y="306.3">50 UP TO 120</text>
<text x="575.5" y="310.6">±0°10'</text>
<text x="575.5" y="306.4">±0°20'</text>
<text x="558.8" y="319.2">0.5 UP TO 3</text>
<text x="559.4" y="323.4">3 UP TO 6</text>
<text x="576.6" y="319.2">±0.1</text>
<text x="576.6" y="323.5">±0.1</text>
<text x="558.9" y="327.7">6 UP TO 30</text>
<text x="576.7" y="327.7">±0.2</text>
<text x="557.8" y="332">30 UP TO 120</text>
<text x="576.6" y="332">±0.3</text>
<text x="556.8" y="340.5">315 UP TO 1000</text>
<text x="557.3" y="336.3">120 UP TO 315</text>
<text x="576.6" y="336.3">±0.5</text>
<text x="576.6" y="340.5">±0.8</text>
<text x="556.2" y="344.7">1000 UP TO 2000</text>
<text x="576.6" y="344.7">±1.2</text>
<text x="558.9" y="349">OVER 2000</text>
<text x="577.6" y="349">±2</text>
<text x="467.2" y="383.8">#</text>
</g>
<g font-size="2.4">
<text x="7.7" y="382.7" transform="rotate(-90 7.7 382.7)">Uploading\2022-23\P23Y5\P23Y5B154226.dft</text>
<text x="7.7" y="409.8" transform="rotate(-90 7.7 409.8)">\\srv01102\ExDM</text>
</g>
<g font-size="2.1">
<text x="558.5" y="232.4">UNSPECIFIED TOL.(FAB)</text>
<text x="559.5" y="234.7">FOR ANGULAR IN mm.</text>
<text x="558.6" y="253.9">UNSPECIFIED TOL.(FAB)</text>
<text x="560.7" y="256.3">FOR LINEAR IN mm.</text>
<text x="558.7" y="292.3">UNSPECIFIED TOL.(M/C)</text>
<text x="559.6" y="294.7">FOR ANGULAR IN mm.</text>
<text x="558.7" y="313.7">UNSPECIFIED TOL.(M/C)</text>
<text x="560.6" y="316.1">FOR LINEAR IN mm.</text>
</g>
</svg>
